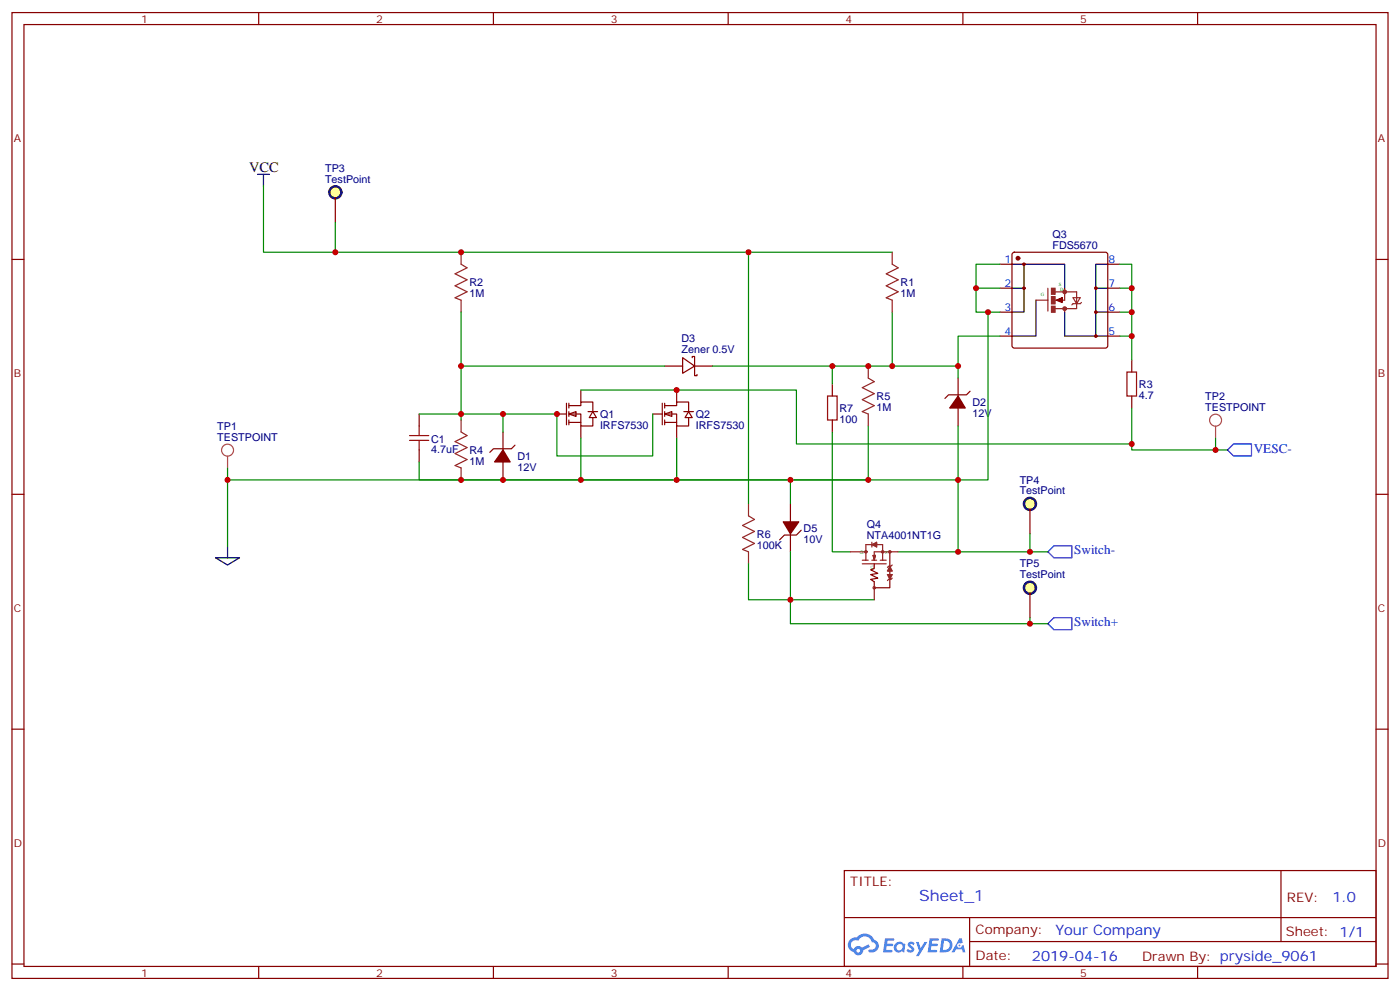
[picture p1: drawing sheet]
<svg xmlns="http://www.w3.org/2000/svg" width="412mm" height="292mm" viewBox="0 0 412 292" stroke-linecap="round" stroke-linejoin="round" font-family="sans-serif">
<g fill="none" stroke="#870000" stroke-width=".35">
<path d="M3.5 3.7h405.4v284.3h-405.4zM7.1 7.2h398.2v277.3h-398.2zM76.2 3.7v3.5M145.3 3.7v3.5M214.5 3.7v3.5M283.6 3.7v3.5M352.8 3.7v3.5M3.5 76.4h3.6M405.3 76.4h3.6M3.5 145.5h3.6M405.3 145.5h3.6M3.5 214.7h3.6"/>
<path d="M405.3 214.7h3.6M248.7 256.3h156.6v28.2h-156.6zM377.3 256.3v20.9M248.7 270.1h156.5M285.6 277.2h119.6M285.6 270.1v14.2M3.5 283.8h3.6M76.2 284.5v3.5M145.3 284.5v3.5M214.5 284.5v3.5M283.6 284.5v3.5M352.8 284.5v3.5"/>
<path d="M405.3 283.8h3.6"/>
</g>
<g fill="#5487ff">
<path d="M267.7 277.5a1.22 1.22 0 0 1 1.7 .2l-.4 .6a.47 .47 0 0 0-.3-.4 .47 .47 0 0 0-.5 .2l.1 .2a1.14 1.14 0 0 1 .8 1.8 1.14 1.14 0 0 1-1.9 0l-.2-.2 .5-.6 .7 .5a.29 .29 0 0 0 .3-.3 .29 .29 0 0 0-.2-.3 1.04 1.04 0 0 1-.6-1.7z"/>
<path d="M260.7 276.2h2.4l.3 .2-.2 .5-1.8 .1-.1 .8h1.5l.3 .4-.3 .4h-1.6l-.2 1.1h1.7l.2 .3-.2 .3-2.6 .1z"/>
<path d="M273.8 276.2h2.4l.3 .2-.1 .5-1.8 .1-.2 .8h1.6l.3 .4-.4 .4-1.6-.1-.1 1.1 1.7 .1 .2 .3-.2 .3-2.6 .1z"/>
<path d="M282.6 276.2h.7l.3 1.3-.6 .3a.69 .69 0 0 0-1 .3 .69 .69 0 0 0 .4 .9 .69 .69 0 0 0 .9-.6l.5-.2 .6 2.2h-.8l-.2-.9h-1.8l-.5 .9h-.8z"/>
<path d="M269.8 277.3h.8l.6 1.8 1.1-1.8h.9l-2.6 4.2h-.8l.9-1.5z"/>
<path d="M277.4 276.2l-.6 4.2h1.3a2.11 2.11 0 0 0 2.5-2.1 2.11 2.11 0 0 0-2.5-2.1zM278.1 277a1.39 1.39 0 0 1 1.7 1.4 1.39 1.39 0 0 1-1.8 1.2h-.3z"/>
<path d="M263.7 277.8a1.54 1.54 0 0 0-.1 2.2 1.54 1.54 0 0 0 2.2 .1l.6 .3 .3-2.3-.2-.3h-.4a1.49 1.49 0 0 0-2.4 0zM264 278.8a.94 .94 0 0 1 1.8 0 .94 .94 0 0 1-1.8 0z"/>
<path d="M250.4 276.6a2.18 2.18 0 0 0 1.1 3.7 1.44 1.44 0 0 0 1.6 .9 1.44 1.44 0 0 0 1.2-1.4l2-1.1-.5-.7-1.9 1a1.47 1.47 0 0 0-2.4 .4 1.39 1.39 0 0 1-.7-1.9 1.39 1.39 0 0 1 2-.5 2.12 2.12 0 0 1 2.2-1.3 2.12 2.12 0 0 1 1.9 1.7 1.14 1.14 0 0 1 1.1 1.4 1.14 1.14 0 0 1-1.7 .7 .43 .43 0 0 0-.5 .4 .43 .43 0 0 0 .4 .5 1.98 1.98 0 0 0 2.5-1.2 1.98 1.98 0 0 0-1.2-2.6 3.1 3.1 0 0 0-5.3-.6l-.9 .1zM252.3 279.9a.55 .55 0 0 1 1.1 0 .55 .55 0 0 1-1.1 0z"/>
<circle cx="282.6" cy="278.3" r=".26"/>
</g>
<path d="M167.6 121.9l2.1-.7v1.4z" fill="#fff" stroke="#870000" stroke-width=".35"/>
<path d="M166.9 118.7v6.4M167.6 119.4h3.5v-1h3.5v2.8M167.6 118.7v1.4M171.1 114.8v3.6M164 121.9h2.9M167.6 121.9h3.5v3.5h3.5v-2.5M167.6 124.4h3.5M167.6 121.2v1.4M167.6 123.6v1.5M171.1 125.4v3.5M173.2 121.2h2.8M174.6 121.2l1.1 1.7h-2.1z" fill="none" stroke="#870000" stroke-width=".35"/>
<path d="M195.8 121.9l2.1-.7v1.4z" fill="#fff" stroke="#870000" stroke-width=".35"/>
<g fill="none" stroke="#870000" stroke-width=".35">
<path d="M294.6 77.8h3.5M298.3 74.5l.5-.2h26.8l.5 .2 .2 .5v26.8l-.2 .5-.5 .2h-26.8l-.5-.3-.2-.4v-26.8zM326.3 77.8h3.5M294.6 84.8h3.5M294.6 91.9h3.5M294.6 99h3.5M326.3 84.8h3.5M326.3 91.9h3.5M326.3 99h3.5M195.1 118.7v6.4M195.8 119.4h3.5v-1h3.5v2.8M195.8 118.7v1.4"/>
<path d="M195.8 107.8h5.3M199.3 114.8v3.6M201.1 105.3l3.5 2.5-3.5 2.1zM203.9 105.3v-.3h.7v5.6h.7v-.4M204.6 107.8h5.3M245.2 113.1v3.5M282.2 111.3v5.3M285.8 115.2l-1.1 1h-5.3l-1.1 1.1M333.4 106v3.5M333.4 116.6v3.5M123.5 121.9v3.5M123.5 132.5v3.5"/>
<path d="M148.2 127.2v5.3M148.2 136v5.3M151.7 131.1l-1.1 1h-5.3l-1 1.1M192.3 121.9h2.8M195.8 121.9h3.5v3.5h3.5v-2.5M195.8 124.4h3.5M195.8 121.2v1.4M195.8 123.6v1.5M199.3 125.4v3.5M201.4 121.2h2.9M202.8 121.2l1.1 1.7h-2.1zM245.2 123.6v3.6"/>
<path d="M282.2 120.1v5.3M232.8 148.3v5.3M232.8 157.2v5.3M236 156.1l-1.4 1.4h-3.5l-1.4 1.4"/>
</g>
<g fill="#870000" stroke="#870000" stroke-width=".35">
<path d="M148.2 132.5l2.1 3.5h-4.6z"/>
<path d="M282.2 116.6l2.1 3.5h-4.5z"/>
<path d="M230.7 153.6h4.6l-2.5 3.6z"/>
<circle cx="299.9" cy="76" r=".53"/>
<circle cx="301.6" cy="77.8" r=".35"/>
<circle cx="301.6" cy="84.8" r=".35"/>
<circle cx="322.8" cy="84.8" r=".35"/>
<circle cx="322.8" cy="91.9" r=".35"/>
<circle cx="322.8" cy="99" r=".35"/>
</g>
<path d="M243.8 116.6h2.8v7h-2.8zM332 109.5h2.8v7.1h-2.8zM120.6 128.2h5.7M120.6 129.6h5.7M123.5 125.4v2.8M123.5 129.6v2.9" fill="none" stroke="#a10000" stroke-width=".35"/>
<g fill="none" stroke="#8c2424" stroke-width=".71">
<circle cx="313.6" cy="85.9" r=".35"/>
<circle cx="313.6" cy="90.9" r=".35"/>
</g>
<g fill="#8c2424" stroke="#8c2424" stroke-width=".35">
<path d="M309.7 84.9h1.1v1.7h-1.1z"/>
<path d="M309.7 90.2h1.1v1.7h-1.1z"/>
<path d="M309.7 87.3h1.1v2.2h-1.1z"/>
</g>
<g fill="none" stroke="#8c2424" stroke-width=".35">
<path d="M135.8 74.3v3.5l1.8 1-3.5 1.8 3.5 1.8-3.5 1.7 3.5 1.8-3.5 1.8 1.7 .7v3.5M262.8 74.3v3.5l1.8 1-3.5 1.8 3.5 1.8-3.5 1.7 3.5 1.8-3.5 1.8 1.7 .7v3.5M305.2 88.4h3.5M308.7 84.9v6.7M310.8 90.9h6.3M310.8 85.9h6.3M313.6 84.9v3.5h-2.8M313.6 90.9v1M316.1 87.6h2.1l-1.1 1.8zM317.1 85.9v4.9M318.6 89.1l-.4 .3h-2.1l-.4 .4M255.8 107.8v3.5l1.7 1.1-3.5 1.7 3.5 1.8-3.5 1.8 3.5 1.7-3.5 1.8 1.8 .7v3.5"/>
<path d="M135.8 123.6v3.6l1.8 1-3.5 1.8 3.5 1.8-3.5 1.7 3.5 1.8-3.5 1.8 1.7 .7v3.5M220.5 148.3v3.6l1.7 1-3.5 1.8 3.5 1.8-3.5 1.7 3.5 1.8-3.5 1.7 1.8 .8v3.5"/>
</g>
<path d="M75.8 51.3h3.6M77.6 51.3v3.6M298.1 77.8h3.5v14.1h-3.5M301.6 77.8h12v7M326.3 77.8h-3.5v21.2h-9.2v-7.1M298.1 84.8h3.5M305.2 88.4v10.6h-7.1M322.8 84.8h3.5M322.8 91.9h3.5M322.8 99h3.5M63.5 164.2h7.1l-3.6 2.1zM67 160.7v3.5" fill="none" stroke="#000" stroke-width=".35"/>
<path d="M312.9 87.7l-1.8 .7 1.8 .7v-1.4l-1.4 .7 1.4 .3v-.7l-1 .4h1l-.3 .3" fill="none" stroke="#603" stroke-width=".35"/>
<path d="M361.6 132.5l1.8-1.8h5.3v3.5h-5.3zM308.7 162.5l1.7-1.8h5.3v3.5h-5.3zM310.4 181.9h5.3v3.5h-5.3l-1.7-1.8z" fill="none" stroke="#00f" stroke-width=".35"/>
<g fill="none" stroke="#008700" stroke-width=".35">
<path d="M77.6 54.9v19.4h185.2M220.5 74.3v74M294.6 77.8h-7.1v7h7.1M329.8 77.8h3.6v7h-3.6M135.8 91.9v31.7M262.8 91.9v15.9h19.4v3.5M287.5 84.8v7.1h7.1M291 91.9v49.4h-8.8v21.2h-17.6M294.6 99h-12.4v8.8M333.4 84.8v7.1h-3.6M333.4 91.9v7.1h-3.6M333.4 99v7"/>
<path d="M135.8 107.8h60M171.1 114.8h63.5v15.9h98.8M209.9 107.8h52.9M245.2 107.8v5.3M123.5 121.9h24.7v5.3M148.2 121.9h15.8v12.3h28.3v-12.3M171.1 128.9v12.4h-104.1v19.4M199.3 128.9v12.4h-28.2M245.2 127.2v35.3h5.3M255.8 125.4v15.9h-56.5M282.2 125.4v15.9h-158.7v-5.3M333.4 120.1v12.4h28.2"/>
<path d="M232.8 141.3v7M220.5 166v10.6h12.3v7h75.9M232.8 162.5v14.1h24.7M282.2 162.5h26.5"/>
</g>
<path d="M67 134.3v3.5M68.8 132.5a1.76 1.76 0 0 0-2.6-1.5 1.76 1.76 0 0 0-.1 3 1.76 1.76 0 0 0 2.7-1.3M358.1 125.5v3.4M359.8 123.7a1.76 1.76 0 0 0-2.6-1.6 1.76 1.76 0 0 0-.1 3.1 1.76 1.76 0 0 0 2.7-1.3" fill="none" stroke="#a64a4a" stroke-width=".35"/>
<circle cx="98.8" cy="56.6" r="1.76" fill="#ff9" stroke="#000" stroke-width=".71"/>
<path d="M98.8 58.4v7" fill="none" stroke="#870000" stroke-width=".35"/>
<path d="M98.8 65.4v8.9M67 137.8v3.5M358.1 128.9v3.6" fill="none" stroke="#008700" stroke-width=".35"/>
<circle cx="303.4" cy="148.3" r="1.76" fill="#ff9" stroke="#000" stroke-width=".71"/>
<path d="M303.4 150.1v7.1" fill="none" stroke="#870000" stroke-width=".35"/>
<circle cx="303.4" cy="173" r="1.76" fill="#ff9" stroke="#000" stroke-width=".71"/>
<path d="M262.1 162.5v10.5h-4.6v-1.7l-1-.7 2.1-.4-2.1-1 2.1-.4-2.1-1.1 1-.3v-1.4M303.4 174.8v7.1" fill="none" stroke="#870000" stroke-width=".35"/>
<path d="M303.4 157.2v5.3M303.4 181.9v1.7" fill="none" stroke="#008700" stroke-width=".35"/>
<g fill="none" stroke="#8c2424" stroke-width=".35">
<path d="M256.8 159.6v1.4M257.9 160l-.4 .3M258.2 160l-.7 .3M250.5 162.5h4.6M254 164.9h1.8M254 166h7.1M256.8 164.9h1.4M256.8 160.3l1.4-.7v1.4zM257.2 163.5l.3 1.4M257.2 163.5h.7M257.2 163.5l.3 1.1 .4-1.1M257.5 160.3h-2.4v4.6"/>
<path d="M257.5 173v3.6M257.5 160.3l.7 .4M257.5 160.3l.4 .4M257.9 160.3h2.1v4.6M257.9 163.5l-.4 1.4M257.9 163.5l-.4 .7M259.3 164.9h1.8M261.4 169.2h1.4l-.7 1.4zM261.8 169.2l.3 .7M261.8 169.5l.3 .4M262.1 170.6h-.3l-.4 .3M262.1 166.7h-.3l-.4 .3"/>
<path d="M262.1 166.7v.7M262.1 169.9v.7M262.1 166.7l.7 1.4h-1.4zM262.1 167.4l.4 .7M262.1 167.4l-.3 .7M262.1 167.4l.4 .3M262.1 167.4l-.3 .3M262.5 169.2l-.4 .7M262.5 169.5l-.4 .4M262.8 170.2l-.3 .4h-.4M262.8 166.3l-.3 .4h-.4M264.6 162.5h-7.1v2.4"/>
<circle cx="255.1" cy="162.5" r=".35"/>
<circle cx="257.5" cy="173" r=".35"/>
<circle cx="260" cy="162.5" r=".35"/>
<circle cx="262.1" cy="162.5" r=".35"/>
</g>
<g fill="#c00">
<circle cx="303.4" cy="162.5" r=".88"/>
<circle cx="358.1" cy="132.5" r=".88"/>
<circle cx="98.8" cy="74.3" r=".88"/>
<circle cx="135.8" cy="121.9" r=".88"/>
<circle cx="135.8" cy="107.8" r=".88"/>
<circle cx="135.8" cy="74.3" r=".88"/>
<circle cx="232.8" cy="176.6" r=".88"/>
<circle cx="232.8" cy="141.3" r=".88"/>
<circle cx="333.4" cy="91.9" r=".88"/>
<circle cx="287.5" cy="84.8" r=".88"/>
<circle cx="164" cy="121.9" r=".88"/>
<circle cx="148.2" cy="121.9" r=".88"/>
<circle cx="255.8" cy="141.3" r=".88"/>
<circle cx="171.1" cy="141.3" r=".88"/>
<circle cx="148.2" cy="141.3" r=".88"/>
<circle cx="199.3" cy="141.3" r=".88"/>
<circle cx="282.2" cy="107.8" r=".88"/>
<circle cx="291" cy="91.9" r=".88"/>
<circle cx="282.2" cy="141.3" r=".88"/>
<circle cx="333.4" cy="84.8" r=".88"/>
<circle cx="333.4" cy="99" r=".88"/>
<circle cx="333.4" cy="130.7" r=".88"/>
<circle cx="199.3" cy="114.8" r=".88"/>
<circle cx="282.2" cy="162.5" r=".88"/>
<circle cx="220.5" cy="74.3" r=".88"/>
<circle cx="135.8" cy="141.3" r=".88"/>
<circle cx="262.8" cy="107.8" r=".88"/>
<circle cx="255.8" cy="107.8" r=".88"/>
<circle cx="245.2" cy="107.8" r=".88"/>
<circle cx="67" cy="141.3" r=".88"/>
<circle cx="303.4" cy="183.6" r=".88"/>
</g>
<text font-size="4.6" fill="#00f" x="270.8" y="265.3">Sheet_1</text>
<text font-size="4.2" x="73.4" y="50.6">VCC</text>
<g font-size="4.2" fill="#00f">
<text x="392.5" y="265.6">1.0</text>
<text x="310.9" y="275.1">Your Company</text>
<text x="304" y="282.9">2019-04-16</text>
</g>
<g font-size="3.9" fill="#00f">
<text x="369.3" y="133.3">VESC-</text>
<text x="316.4" y="163.2">Switch-</text>
<text x="316.4" y="184.4">Switch+</text>
</g>
<g font-size="3.9" fill="#800">
<text x="250.5" y="260.9">TITLE:</text>
<text x="379.1" y="265.6">REV:</text>
<text x="287.4" y="275.1">Company:</text>
<text x="378.7" y="275.7">Sheet: 1/1</text>
<text x="287.4" y="282.8">Date:</text>
<text x="336.4" y="282.8">Drawn By: pryside_9061</text>
</g>
<g font-size="3.2" fill="#800">
<text x="41.6" y="6.7">1</text>
<text x="110.8" y="6.7">2</text>
<text x="179.9" y="6.7">3</text>
<text x="249.1" y="6.7">4</text>
<text x="318.2" y="6.7">5</text>
<text x="4.1" y="41.8">A</text>
<text x="405.9" y="41.8">A</text>
<text x="4.1" y="110.9">B</text>
<text x="405.9" y="110.9">B</text>
<text x="4.1" y="180.1">C</text>
<text x="405.9" y="180.1">C</text>
<text x="4.1" y="249.2">D</text>
<text x="405.9" y="249.2">D</text>
<text x="41.6" y="287.5">1</text>
<text x="110.8" y="287.5">2</text>
<text x="179.9" y="287.5">3</text>
<text x="249.1" y="287.5">4</text>
<text x="318.2" y="287.5">5</text>
</g>
<g font-size="3.2" fill="#000080">
<text x="95.8" y="53.8">TestPoint</text>
<text x="95.8" y="50.6">TP3</text>
<text x="310" y="70">Q3</text>
<text x="310" y="73.2">FDS5670</text>
<text x="138.3" y="87.4">1M</text>
<text x="138.3" y="84.2">R2</text>
<text x="265.3" y="87.4">1M</text>
<text x="265.3" y="84.2">R1</text>
<text x="200.7" y="100.7">D3</text>
<text x="200.7" y="103.9">Zener 0.5V</text>
<text x="258.2" y="117.7">R5</text>
<text x="286.5" y="119.5">D2</text>
<text x="335.5" y="117.4">4.7</text>
<text x="335.5" y="114.2">R3</text>
<text x="355.1" y="117.7">TP2</text>
<text x="176.7" y="123">Q1</text>
<text x="205" y="123">Q2</text>
<text x="247.3" y="124.4">100</text>
<text x="247.3" y="121.3">R7</text>
<text x="258.2" y="120.9">1M</text>
<text x="286.5" y="122.7">12V</text>
<text x="355" y="120.9">TESTPOINT</text>
<text x="64" y="129.7">TESTPOINT</text>
<text x="64" y="126.5">TP1</text>
<text x="127" y="130.4">C1</text>
<text x="176.7" y="126.2">IRFS7530</text>
<text x="205" y="126.2">IRFS7530</text>
<text x="127" y="133.2">4.7uF</text>
<text x="138.3" y="136.8">1M</text>
<text x="138.3" y="133.6">R4</text>
<text x="152.4" y="135.4">D1</text>
<text x="152.4" y="138.5">12V</text>
<text x="300.4" y="142.3">TP4</text>
<text x="300.4" y="145.5">TestPoint</text>
<text x="255.3" y="155.4">Q4</text>
<text x="223" y="161.5">100K</text>
<text x="223" y="158.3">R6</text>
<text x="236.7" y="159.7">10V</text>
<text x="236.7" y="156.6">D5</text>
<text x="255.3" y="158.6">NTA4001NT1G</text>
<text x="300.4" y="167">TP5</text>
<text x="300.4" y="170.2">TestPoint</text>
</g>
<g font-size="3.2" fill="#00f">
<text x="295.9" y="77.4">1</text>
<text x="326.5" y="77.4">8</text>
<text x="295.9" y="84.5">2</text>
<text x="326.5" y="84.5">7</text>
<text x="295.9" y="91.5">3</text>
<text x="326.5" y="91.5">6</text>
<text x="295.9" y="98.6">4</text>
<text x="326.5" y="98.6">5</text>
</g>
<g font-size="1.4" fill="#238d23">
<text x="306.6" y="87.3">G</text>
<text x="311.9" y="84.1">S</text>
<text x="312.3" y="85.8">D</text>
<text x="254.4" y="163.2" transform="rotate(-90 254.4 163.2)">D</text>
<text x="257.5" y="167.4" transform="rotate(-90 257.5 167.4)">G</text>
<text x="261.8" y="163.2" transform="rotate(-90 261.8 163.2)">S</text>
</g>
</svg>
